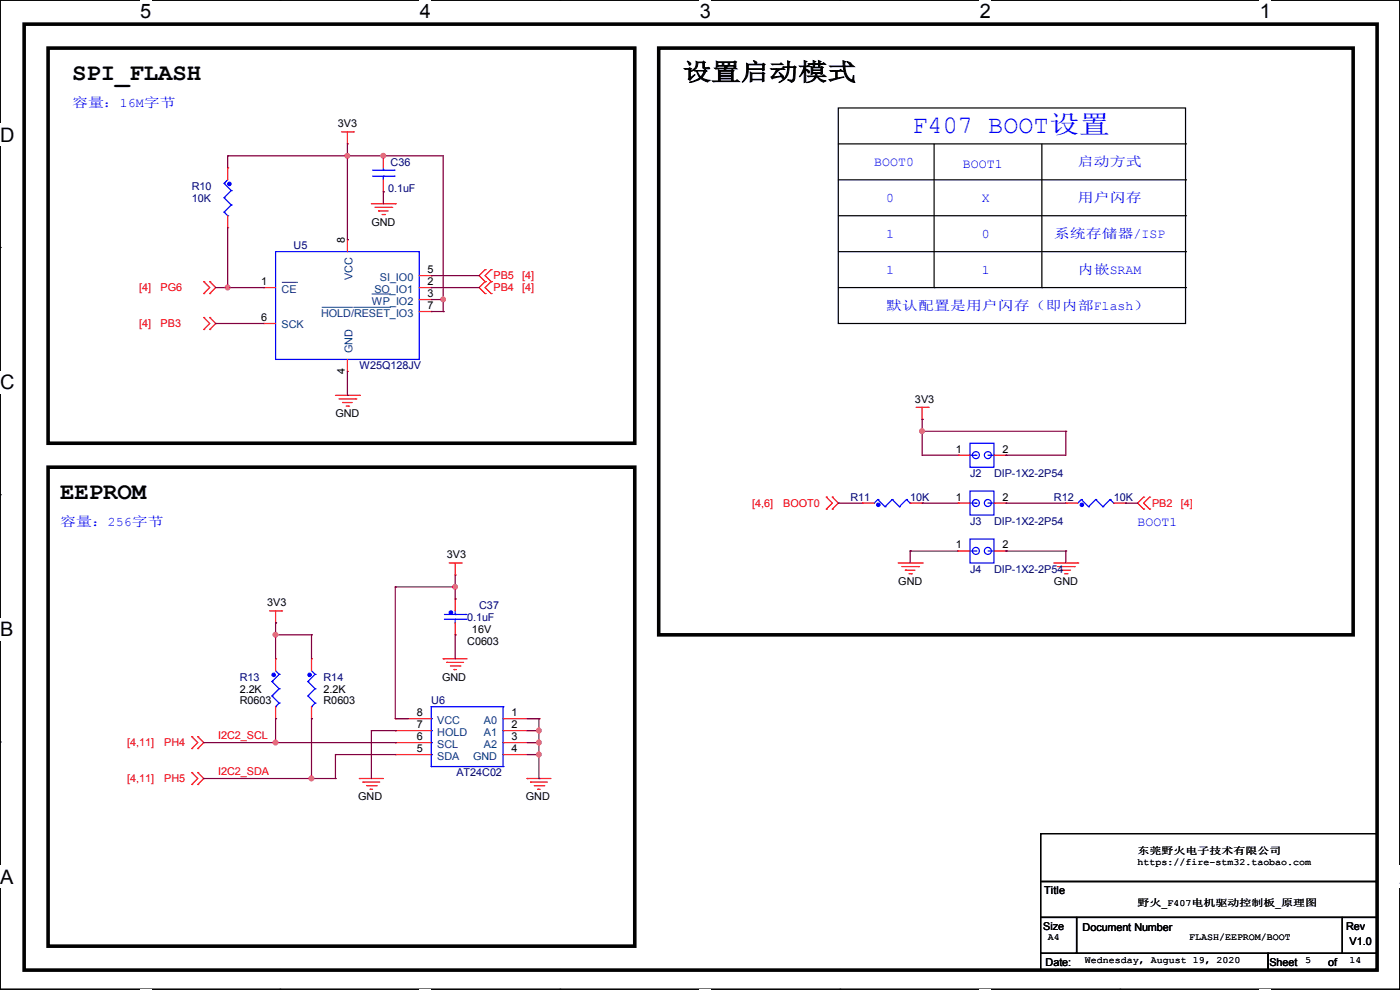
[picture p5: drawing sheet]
<svg xmlns="http://www.w3.org/2000/svg" width="297mm" height="210mm" viewBox="0 0 297 210" stroke-linecap="round" stroke-linejoin="round" font-family="sans-serif">
<path d="M0 0h297v209.8h-297z" fill="none" stroke="#000" stroke-width=".25"/>
<g fill="#fff">
<path d="M29.7 0h2.4v4.8h-2.4z"/>
<path d="M29.7 209.8h2.4v.2h-2.4z"/>
</g>
<path d="M59.4 0h.1M59.4 209.8h.1" fill="none" stroke="#000" stroke-width=".25"/>
<g fill="#fff">
<path d="M89.1 0h2.3v4.8h-2.3z"/>
<path d="M89.1 209.8h2.3v.2h-2.3z"/>
</g>
<path d="M118.8 0h.1M118.8 209.8h.1" fill="none" stroke="#000" stroke-width=".25"/>
<g fill="#fff">
<path d="M148.5 0h2.3v4.8h-2.3z"/>
<path d="M148.5 209.8h2.3v.2h-2.3z"/>
</g>
<path d="M178.2 0h.1M178.2 209.8h.1" fill="none" stroke="#000" stroke-width=".25"/>
<g fill="#fff">
<path d="M207.9 0h2.3v4.8h-2.3z"/>
<path d="M207.9 209.8h2.3v.2h-2.3z"/>
</g>
<path d="M237.6 0h.1M237.6 209.8h.1" fill="none" stroke="#000" stroke-width=".25"/>
<g fill="#fff">
<path d="M267.3 0h2.3v4.8h-2.3z"/>
<path d="M267.3 209.8h2.3v.2h-2.3z"/>
<path d="M0 26.2h3.1v4.8h-3.1z"/>
<path d="M0 78.7h3.1v4.7h-3.1z"/>
</g>
<path d="M0 52.5h.1M297 52.5h.1" fill="none" stroke="#000" stroke-width=".25"/>
<path d="M0 131.1h2.9v4.8h-2.9z" fill="#fff"/>
<path d="M0 104.9h.1M297 104.9h.1" fill="none" stroke="#000" stroke-width=".25"/>
<g fill="#fff">
<path d="M0 183.6h2.9v4.7h-2.9z"/>
<path d="M296.9 183.6h.1v4.7h-.1z"/>
</g>
<g fill="none" stroke="#000" stroke-width=".25">
<path d="M177.8 22.9h73.7v45.7h-73.7zM177.8 38.1h73.7M177.8 30.5h73.7M198.2 30.5v30.5M221 30.5v30.5M251.5 38.1h.1M251.5 30.5h.1M177.8 45.8h73.7M177.8 53.4h73.7M251.5 45.8h.1M251.5 53.4h.1M177.8 61h73.7"/>
<path d="M198.2 61h.1M221 61h.1M251.5 61h.1M0 157.4h.1M297 157.4h.1M220.8 176.8h71.3v10.2h-71.3zM220.8 187h71.3v7.6h-71.3zM220.8 194.6h7.6v7.6h-7.6zM228.4 194.6h56.4v7.6h-56.4zM284.8 194.6h7.3v7.6h-7.3zM220.8 202.2h48.2v3.6h-48.2zM269 202.2h23.1v3.6h-23.1z"/>
</g>
<path d="M5.1 5.1h287v200.7h-287zM10.2 10.2h124.5v83.8h-124.5zM139.7 10.2h147.4v124.5h-147.4zM10.2 99.1h124.5v101.6h-124.5z" fill="none" stroke="#000" stroke-width=".76"/>
<g fill="none" stroke="#f00" stroke-width=".25">
<path d="M48.3 35.6h.1M48.3 35.6v2.5M72.4 28h2.6M73.7 30.5h.1M73.7 28v2.5M75 28h.1M81.3 33.1h.1M81.3 33.1v2.5M81.3 38.1v2.6M43.2 59.7h.1M43.2 59.7l1.3 1.3-1.3 1.3M44.5 59.7h.1"/>
<path d="M44.5 59.7l1.3 1.3-1.3 1.3M48.3 48.3h.1M48.3 45.8v2.5M73.7 50.8h.1M73.7 50.8v2.6M78.8 43.2h5.1M79.5 44h3.6M80.3 44.7h.1M80.3 44.7h2M81.1 45.5h.5M81.3 40.7h.1M81.6 45.5h.1"/>
<path d="M83.1 44h.1M83.9 43.2h.1M88.9 58.5h2.6M91.5 58.5h.1M102.9 57.2h.1M102.9 59.7h.1M102.9 57.2l-1.3 1.3 1.3 1.2M102.9 59.7l-1.3 1.3 1.3 1.3M104.2 59.7h.1M104.2 57.2h.1M104.2 57.2l-1.3 1.3 1.3 1.2M104.2 59.7l-1.3 1.3 1.3 1.3"/>
<path d="M43.2 62.3h.1M43.2 69.9h.1M43.2 67.4h.1M43.2 67.4l1.3 1.2-1.3 1.3M44.5 62.3h.1M44.5 67.4h.1M44.5 69.9h.1M44.5 67.4l1.3 1.2-1.3 1.3M55.9 61h.1M55.9 68.6h.1M55.9 61h2.6M55.9 68.6h2.6"/>
<path d="M73.7 78.8h.1M73.7 76.2v2.6M88.9 61h2.6M88.9 63.5h2.6M88.9 66.1h2.6M91.5 61h.1M91.5 63.5h.1M91.5 66.1h.1M102.9 62.3h.1M104.2 62.3h.1M71.2 83.9h5M71.9 84.6h3.6"/>
<path d="M72.7 85.4h.1M72.7 85.4h2M73.4 86.1h.6M74 86.1h.1M75.5 84.6h.1M76.2 83.9h.1M194.4 86.4h2.5M195.6 88.9h.1M195.6 86.4v2.5M196.9 86.4h.1M203.2 96.6h.1M203.2 96.6h2.6"/>
<path d="M210.9 96.6h2.5M213.4 96.6h.1M95.3 119.4h2.5M96.6 119.4v2.6M97.8 119.4h.1M175.3 108h.1M175.3 105.5h.1M175.3 105.5l1.3 1.2-1.3 1.3M176.6 105.5h.1M176.6 108h.1M176.6 105.5l1.2 1.2-1.2 1.3M182.9 106.7h.1"/>
<path d="M182.9 106.7h2.6M190.5 119.4h5.1M193.1 106.7h2.5M195.6 119.4h.1M195.6 106.7h.1M203.2 106.7h.1M203.2 116.9h.1M203.2 106.7h2.6M203.2 116.9h2.6M210.9 106.7h2.5M210.9 116.9h2.5M213.4 106.7h.1"/>
<path d="M213.4 116.9h.1M223.6 119.4h5M226.1 106.7h.1M226.1 106.7h2.5M228.6 119.4h.1M236.3 106.7h2.5M238.8 106.7h.1M242.6 105.5h.1M242.6 108h.1M242.6 105.5l-1.3 1.2 1.3 1.3M243.9 108h.1M243.9 105.5h.1"/>
<path d="M243.9 105.5l-1.3 1.2 1.3 1.3M57.2 129.6h2.5M58.5 132.1h.1M58.5 139.7h.1M58.5 129.6v2.5M58.5 139.7v2.6M59.7 129.6h.1M66.1 139.7h.1M66.1 139.7v2.6M94 139.7h.1M94 139.7h5.1M96.6 122h.1"/>
<path d="M96.6 127h.1M96.6 134.7h.1M96.6 127v2.6M96.6 132.1v2.6M191.3 120.2h3.6M192.1 120.9h.1M192.1 120.9h2M192.8 121.7h.5M193.3 121.7h.1M194.9 120.2h.1M224.3 120.2h3.6M225.1 120.9h.1"/>
<path d="M225.1 120.9h2M225.8 121.7h.6M226.4 121.7h.1M227.9 120.2h.1M40.7 156.3h.1M40.7 158.8h.1M40.7 156.3l1.3 1.2-1.3 1.3M42 158.8h.1M42 156.3h.1M42 156.3l1.2 1.2-1.2 1.3M58.5 152.4h.1M58.5 149.9v2.5"/>
<path d="M66.1 152.4h.1M66.1 149.9v2.5M83.9 157.5h.1M83.9 155h.1M83.9 152.4h.1M83.9 152.4h7.6M83.9 155h7.6M83.9 157.5h7.6M94.8 140.5h.1M94.8 140.5h3.5M95.5 141.3h2.1M96.3 142h.1"/>
<path d="M96.3 142h.5M97.6 141.3h.1M106.7 152.4h7.6M106.7 155h7.6M106.7 157.5h7.6M114.3 152.4h.1M114.3 155h.1M114.3 157.5h.1M40.7 163.9h.1M40.7 166.4h.1M40.7 163.9l1.3 1.2-1.3 1.3M42 166.4h.1"/>
<path d="M42 163.9h.1M42 163.9l1.2 1.2-1.2 1.3M76.2 165.1h.1M76.2 165.1h5.1M77 165.9h.1M77 165.9h3.6M77.8 166.7h2M78.5 167.4h.1M78.5 167.4h.5M79.8 166.7h.1M83.9 160.1h.1M83.9 160.1h7.6"/>
<path d="M106.7 160.1h7.6M111.8 165.1h.1M111.8 165.1h5.1M112.6 165.9h.1M112.6 165.9h3.5M113.3 166.7h2.1M114.1 167.4h.1M114.1 167.4h.5M114.3 160.1h.1M115.4 166.7h.1"/>
</g>
<g fill="none" stroke="#00f" stroke-width=".25">
<path d="M47.5 38.9h.1M47.5 38.9l1.6 1.5M48.3 38.1l-.8 .8M79 37.4h4.6M79 36.1h4.6M81.3 36.1h.1M81.3 37.4h.1M81.3 35.6v.5M81.3 37.4v.7M83.6 37.4h.1M83.6 36.1h.1M47.5 42h.1"/>
<path d="M47.5 45h.1M47.5 42l1.6 1.5M47.5 45l.8 .8M48.3 45.8h.1M49.1 40.4h.1M49.1 43.5h.1M49.1 40.4l-1.6 1.6M49.1 43.5l-1.6 1.5M58.5 53.4h30.4v22.8h-30.4zM205.8 94h5.1v5.1h-5.1zM205.8 96.6h1.3M207.1 96.6h.1"/>
<path d="M209.6 96.6h1.3M210.9 96.6h.1M186.2 106h.1M186.2 106l-.7 .7M186.2 106l1.5 1.5M187.7 107.5h.1M189.3 106h.1M189.3 106l-1.6 1.5M189.3 106l1.5 1.5M190.8 107.5h.1M192.3 106h.1M192.3 106l-1.5 1.5"/>
<path d="M192.3 106l.8 .7M193.1 106.7h.1M205.8 104.2h5.1v5.1h-5.1zM205.8 114.3h5.1v5.1h-5.1zM205.8 106.7h1.3M205.8 116.9h1.3M207.1 106.7h.1M207.1 116.9h.1M209.6 106.7h1.3M209.6 116.9h1.3M210.9 106.7h.1M210.9 116.9h.1"/>
<path d="M229.4 106h.1M229.4 106l-.8 .7M229.4 106l1.5 1.5M230.9 107.5h.1M232.5 106h.1M232.5 106l-1.6 1.5M232.5 106l1.5 1.5M234 107.5h.1M235.5 106h.1M235.5 106l-1.5 1.5M235.5 106l.8 .7M236.3 106.7h.1"/>
<path d="M94.3 131.4h4.5M94.3 130.3h4.5M96.6 131.4h.1M96.6 130.3h.1M96.6 129.6v.7M96.6 131.4v.7M98.8 131.4h.1M98.8 130.3h.1M57.7 144.6h.1M57.7 147.6h.1M57.7 144.6l1.5 1.5M57.7 147.6l1.5 1.5"/>
<path d="M58.5 149.9h.1M58.5 142.3l.7 .7M59.2 143h.1M59.2 146.1h.1M59.2 149.1h.1M59.2 143l-1.5 1.6M59.2 146.1l-1.5 1.5M59.2 149.1l-.7 .8M65.3 144.6h.1M65.3 147.6h.1M65.3 144.6l1.5 1.5M65.3 147.6l1.5 1.5"/>
<path d="M66.1 149.9h.1M66.1 142.3l.7 .7M66.8 143h.1M66.8 146.1h.1M66.8 149.1h.1M66.8 143l-1.5 1.6M66.8 146.1l-1.5 1.5M66.8 149.1l-.7 .8M91.5 149.9h.1M91.5 157.5h.1M91.5 155h.1M91.5 152.4h.1"/>
<path d="M91.5 149.9h15.2M91.5 149.9v12.7M106.7 149.9h.1M106.7 152.4h.1M106.7 155h.1M106.7 157.5h.1M106.7 149.9v12.7M91.5 162.6h.1M91.5 160.1h.1M91.5 162.6h15.2M106.7 162.6h.1M106.7 160.1h.1"/>
<circle cx="207" cy="96.5" r=".74"/>
<circle cx="209.6" cy="96.5" r=".74"/>
<circle cx="207" cy="116.9" r=".74"/>
<circle cx="207" cy="106.7" r=".74"/>
<circle cx="209.6" cy="106.7" r=".74"/>
<circle cx="209.6" cy="116.9" r=".74"/>
</g>
<g fill="#00f" stroke="#00f" stroke-width=".25">
<circle cx="65.7" cy="143.2" r=".36"/>
<circle cx="186.3" cy="107.1" r=".36"/>
<circle cx="95.7" cy="129.9" r=".36"/>
<circle cx="229.5" cy="107.1" r=".36"/>
<circle cx="48.7" cy="39" r=".36"/>
<circle cx="58.1" cy="143.2" r=".36"/>
</g>
<path d="M59.8 59.9h3.2M63 59.9h.1M68.3 65.2h6.3M74.6 65.2h.1M75 65.2h7.7M78.8 62.4h3.9M82.7 62.4h.1M82.7 65.2h.1" fill="none" stroke="#004080" stroke-width=".21"/>
<g fill="none" stroke="#800040" stroke-width=".25">
<path d="M48.3 33.1h.1M48.3 33.1h45.7v33M48.3 33.1v2.5M73.7 33.1h.1M73.7 30.5v20.3M81.3 33.1h.1M48.3 48.3v12.7M73.7 50.8h.1M81.3 40.7h.1M81.3 40.7v2.5M91.5 58.5h.1M91.5 58.5h10.1"/>
<path d="M45.8 68.6h.1M45.8 61h10.1M45.8 68.6h10.1M48.3 61h.1M55.9 61h.1M73.7 78.8v5.1M91.5 61h.1M91.5 61h10.1M91.5 66.1h2.5M91.5 63.5h2.5M94 66.1h.1M94 63.5h.1"/>
<path d="M73.7 83.9h.1M195.6 88.9h.1M195.6 96.6h.1M195.6 91.5h.1M195.6 88.9v7.7M195.6 96.6h7.6M195.6 91.5h30.5M213.4 96.6h.1M226.1 91.5h.1M226.1 91.5v5.1h-12.7M177.8 106.7h.1M177.8 106.7h5.1"/>
<path d="M193.1 116.9h.1M193.1 116.9h10.1M193.1 116.9v2.5M195.6 106.7h.1M195.6 106.7h7.6M213.4 106.7h.1M213.4 116.9h.1M213.4 106.7h12.7M213.4 116.9h12.7M226.1 116.9h.1M226.1 116.9v2.5M238.8 106.7h.1"/>
<path d="M238.8 106.7h2.5M58.5 134.7h.1M58.5 132.1h.1M58.5 132.1v7.6M58.5 134.7h7.6M66.1 134.7h.1M66.1 134.7v5M83.9 124.5h.1M83.9 124.5h12.7M83.9 124.5v27.9h2.5M96.6 124.5h.1M96.6 134.7h.1"/>
<path d="M96.6 127h.1M96.6 122v5M96.6 134.7v5M43.2 157.5h.1M43.2 157.5h40.7M58.5 152.4h.1M58.5 152.4v5.1M66.1 152.4h.1M66.1 152.4v12.7M78.8 155h.1M78.8 155h5.1M78.8 155v10.1"/>
<path d="M83.9 157.5h.1M83.9 155h.1M86.4 152.4h.1M111.8 157.5h2.5M111.8 152.4h2.5M111.8 155h2.5M114.3 152.4h.1M114.3 155h.1M114.3 157.5h.1M114.3 152.4v12.7M43.2 165.1h.1M43.2 165.1h28"/>
<path d="M66.1 165.1h.1M71.2 165.1h.1M71.2 160.1h.1M71.2 160.1v5M71.2 160.1h12.7M111.8 160.1h2.5M114.3 160.1h.1M114.3 165.1h.1"/>
</g>
<g fill="#f0f" stroke="#f0f" stroke-width=".25">
<circle cx="96.5" cy="124.5" r=".49"/>
<circle cx="66.1" cy="165.1" r=".49"/>
<circle cx="58.4" cy="134.6" r=".49"/>
<circle cx="73.7" cy="33" r=".49"/>
<circle cx="81.3" cy="33" r=".49"/>
<circle cx="48.3" cy="61" r=".49"/>
<circle cx="94" cy="63.5" r=".49"/>
<circle cx="114.3" cy="155" r=".49"/>
<circle cx="114.3" cy="157.5" r=".49"/>
<circle cx="114.3" cy="160" r=".49"/>
<circle cx="58.4" cy="157.5" r=".49"/>
<circle cx="195.6" cy="91.5" r=".49"/>
</g>
<text font-size="5.3" fill="#00f" x="193.6" y="28.2">F407 BOOT设置</text>
<g font-size="5.1">
<text x="15.3" y="17">SPI_FLASH</text>
<text x="144.8" y="17">设置启动模式</text>
<text x="12.7" y="105.9">EEPROM</text>
</g>
<g font-size="4.2">
<text x="29.7" y="3.9">5</text>
<text x="89.1" y="3.9">4</text>
<text x="148.5" y="3.9">3</text>
<text x="207.9" y="3.9">2</text>
<text x="267.2" y="3.9">1</text>
<text x="0" y="30.1">D</text>
<text x="0" y="82.5">C</text>
<text x="0" y="135">B</text>
<text x="0" y="187.4">A</text>
<text x="297" y="187.4">A</text>
</g>
<g font-size="2.8" fill="#00f">
<text x="15.3" y="22.6">容量：16M字节</text>
<text x="185.5" y="35.3">BOOT0</text>
<text x="204.3" y="35.6">BOOT1</text>
<text x="228.6" y="35.3">启动方式</text>
<text x="188" y="42.9">0</text>
<text x="208.3" y="42.9">X</text>
<text x="228.6" y="42.9">用户闪存</text>
<text x="188" y="50.5">1</text>
<text x="208.3" y="50.5">0</text>
<text x="223.6" y="50.5">系统存储器/ISP</text>
<text x="188" y="58.2">1</text>
<text x="208.3" y="58.2">1</text>
<text x="228.6" y="58.2">内嵌SRAM</text>
<text x="188" y="65.8">默认配置是用户闪存（即内部Flash）</text>
<text x="12.7" y="111.5">容量：256字节</text>
<text x="241.3" y="111.5">BOOT1</text>
</g>
<g font-size="2.3">
<text x="71.7" y="27">3V3</text>
<text x="78.8" y="47.8">GND</text>
<text x="73.2" y="51.6" transform="rotate(-90 73.2 51.6)">8</text>
<text x="90.7" y="57.9">5</text>
<text x="55.4" y="60.5">1</text>
<text x="90.7" y="60.5">2</text>
<text x="90.7" y="63">3</text>
<text x="90.7" y="65.5">7</text>
<text x="55.4" y="68.1">6</text>
<text x="73.2" y="79.3" transform="rotate(-90 73.2 79.3)">4</text>
<text x="71.2" y="88.5">GND</text>
<text x="194.1" y="85.4">3V3</text>
<text x="202.7" y="96">1</text>
<text x="212.7" y="96">2</text>
<text x="202.7" y="106.2">1</text>
<text x="212.7" y="106.2">2</text>
<text x="94.8" y="118.4">3V3</text>
<text x="202.7" y="116.3">1</text>
<text x="212.7" y="116.3">2</text>
<text x="190.6" y="124">GND</text>
<text x="223.6" y="124">GND</text>
<text x="56.7" y="128.6">3V3</text>
<text x="99.1" y="136.7">C0603</text>
<text x="100.1" y="134.2">16V</text>
<text x="50.8" y="146.9">2.2K</text>
<text x="50.8" y="149.4">R0603</text>
<text x="68.6" y="146.9">2.2K</text>
<text x="68.6" y="149.4">R0603</text>
<text x="93.8" y="144.4">GND</text>
<text x="88.4" y="154.4">7</text>
<text x="88.4" y="151.9">8</text>
<text x="108.5" y="151.9">1</text>
<text x="108.5" y="154.4">2</text>
<text x="88.4" y="159.5">5</text>
<text x="88.4" y="157">6</text>
<text x="108.5" y="157">3</text>
<text x="108.5" y="159.5">4</text>
<text x="76" y="169.8">GND</text>
<text x="111.6" y="169.8">GND</text>
<text x="221.5" y="189.6">Title</text>
<text x="221.3" y="197.2">Size</text>
<text x="229.7" y="197.4">Document Number</text>
<text x="285.6" y="197.2">Rev</text>
<text x="286.3" y="200.5">V1.0</text>
<text x="221.8" y="204.8">Date:</text>
<text x="269.3" y="204.8">Sheet</text>
<text x="281.7" y="204.8">of</text>
</g>
<g font-size="2.3" fill="#000080">
<text x="82.9" y="35.1">C36</text>
<text x="40.7" y="40.2">R10</text>
<text x="82.3" y="40.7">0.1uF</text>
<text x="40.7" y="42.8">10K</text>
<text x="62.3" y="52.9">U5</text>
<text x="76.2" y="78.3">W25Q128JV</text>
<text x="205.8" y="101.2">J2</text>
<text x="210.9" y="101.2">DIP-1X2-2P54</text>
<text x="180.4" y="106.3">R11</text>
<text x="193.1" y="106.3">10K</text>
<text x="223.6" y="106.3">R12</text>
<text x="236.3" y="106.3">10K</text>
<text x="205.8" y="111.3">J3</text>
<text x="210.9" y="111.3">DIP-1X2-2P54</text>
<text x="205.8" y="121.5">J4</text>
<text x="210.9" y="121.5">DIP-1X2-2P54</text>
<text x="99.1" y="131.7">0.1uF</text>
<text x="101.6" y="129.1">C37</text>
<text x="50.8" y="144.4">R13</text>
<text x="68.6" y="144.4">R14</text>
<text x="91.5" y="149.4">U6</text>
<text x="96.8" y="164.7">AT24C02</text>
</g>
<g font-size="2.3" fill="#004080">
<text x="74.8" y="59.5" transform="rotate(-90 74.8 59.5)">VCC</text>
<text x="80.6" y="59.5">SI_IO0</text>
<text x="59.7" y="62.1">CE</text>
<text x="78.9" y="64.6">WP_IO2</text>
<text x="79.4" y="62.1">SO_IO1</text>
<text x="59.7" y="69.7">SCK</text>
<text x="68.1" y="67.1">HOLD/RESET_IO3</text>
<text x="74.8" y="75" transform="rotate(-90 74.8 75)">GND</text>
<text x="92.8" y="153.5">VCC</text>
<text x="102.7" y="153.5">A0</text>
<text x="92.8" y="161.1">SDA</text>
<text x="92.8" y="158.6">SCL</text>
<text x="92.8" y="156">HOLD</text>
<text x="100.4" y="161.1">GND</text>
<text x="102.7" y="156">A1</text>
<text x="102.7" y="158.6">A2</text>
</g>
<g font-size="2.3" fill="#f00">
<text x="104.7" y="59.3">PB5</text>
<text x="110.8" y="59.3">[4]</text>
<text x="29.5" y="61.8">[4]</text>
<text x="34.1" y="61.8">PG6</text>
<text x="104.7" y="61.8">PB4</text>
<text x="110.8" y="61.8">[4]</text>
<text x="29.5" y="69.4">[4]</text>
<text x="34.1" y="69.4">PB3</text>
<text x="159.6" y="107.5">[4,6]</text>
<text x="166.2" y="107.5">BOOT0</text>
<text x="244.4" y="107.5">PB2</text>
<text x="250.5" y="107.5">[4]</text>
<text x="27" y="158.3">[4,11]</text>
<text x="34.8" y="158.3">PH4</text>
<text x="46.3" y="156.8">I2C2_SCL</text>
<text x="27" y="165.9">[4,11]</text>
<text x="34.8" y="165.9">PH5</text>
<text x="46.3" y="164.4">I2C2_SDA</text>
</g>
<g font-size="2">
<text x="241.3" y="183.5">https://fire-stm32.taobao.com</text>
<text x="241.3" y="181.2">东莞野火电子技术有限公司</text>
<text x="241.3" y="192.1">野火_F407电机驱动控制板_原理图</text>
<text x="222.3" y="199.5">A4</text>
<text x="252.3" y="199.5">FLASH/EEPROM/BOOT</text>
<text x="230.2" y="204.3">Wednesday, August 19, 2020</text>
<text x="276.9" y="204.3">5</text>
<text x="286.3" y="204.3">14</text>
</g>
</svg>
